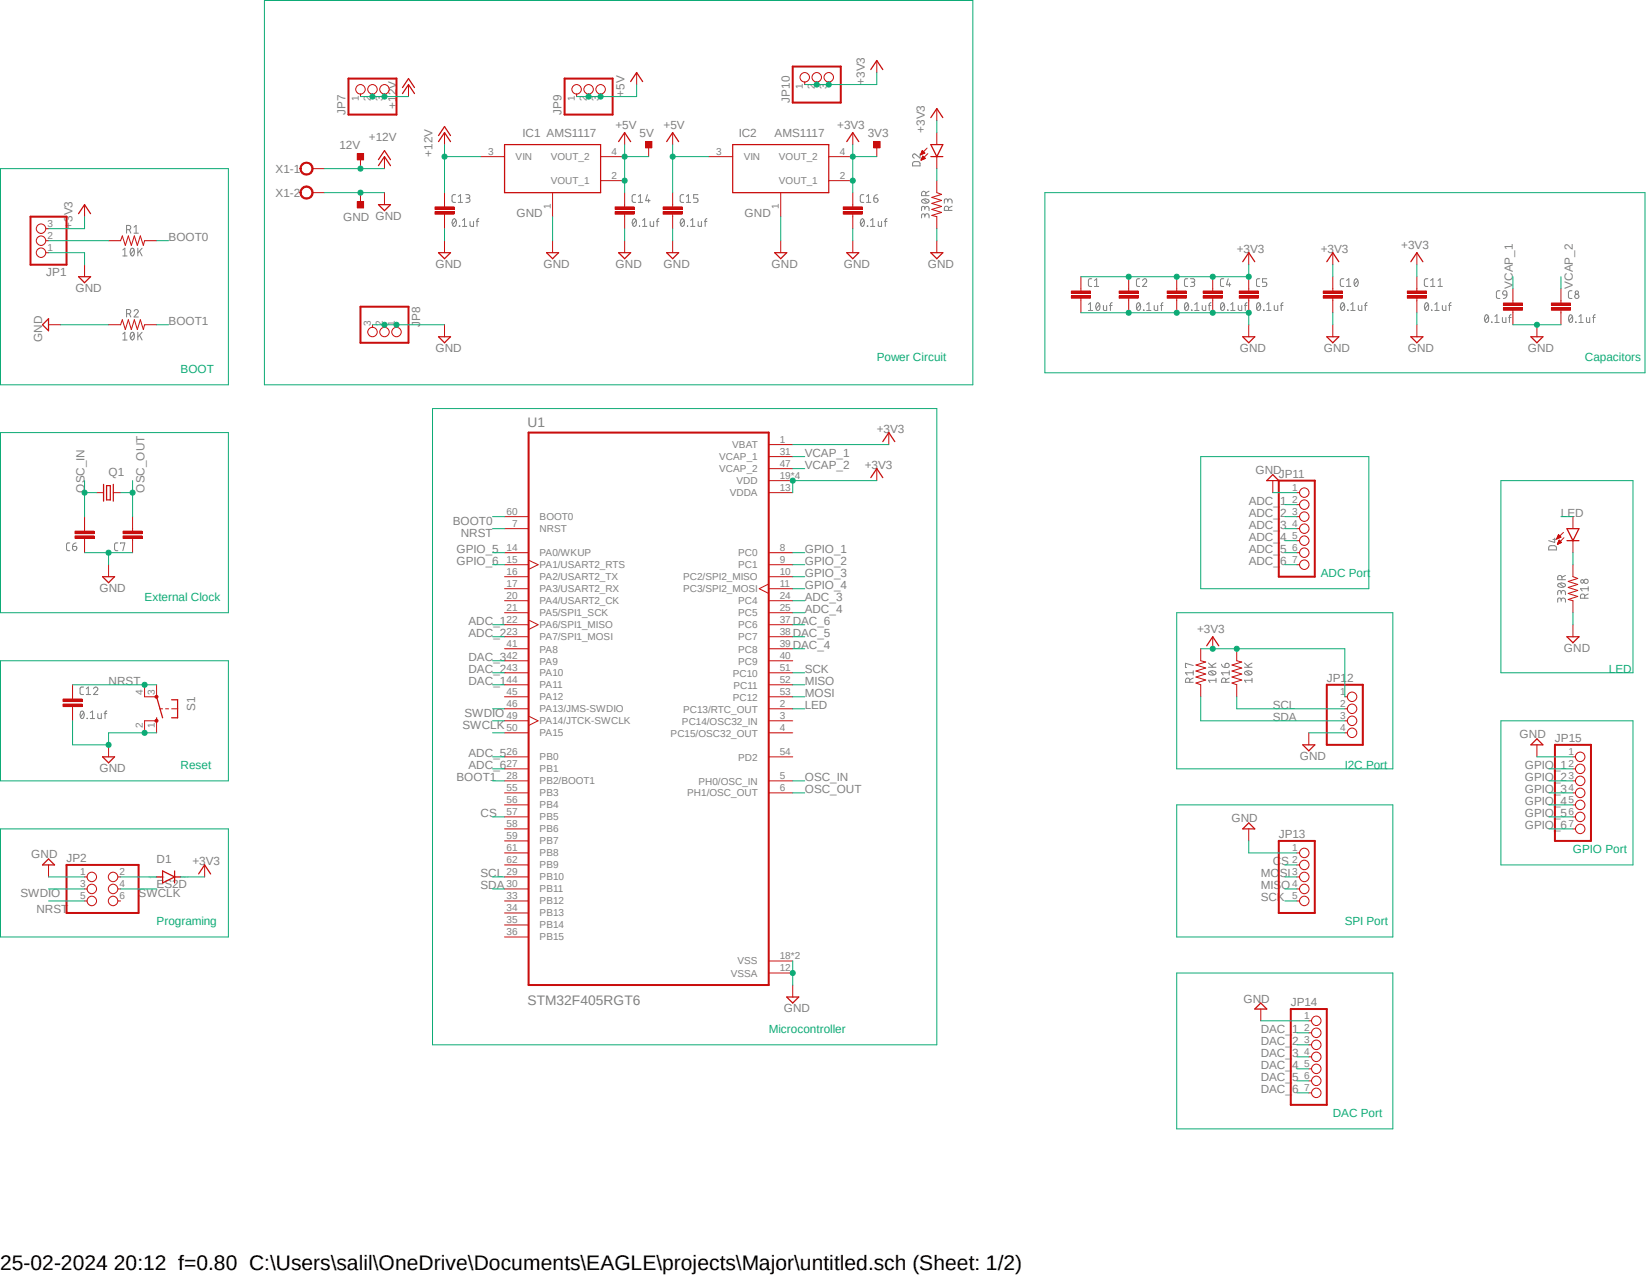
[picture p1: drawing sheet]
<svg xmlns="http://www.w3.org/2000/svg" width="279mm" height="216mm" viewBox="0 0 279 216" stroke-linecap="round" stroke-linejoin="round" font-family="sans-serif">
<path d="M0 0l278.5 191.1M278.5 0l-278.5 191.1" fill="none" stroke="#fff" stroke-width=".17"/>
<g fill="none" stroke="#808080" stroke-width=".17">
<path d="M21.4 38.9l.6-.1a.37 .37 0 0 0 .1-.4 .37 .37 0 0 0-.3-.3h-.4v1.4M21.9 38.9l.2 .6M22.7 38.4l.3-.3v1.4M22.7 39.5h.7M76.7 37.1l.2-.1a.76 .76 0 0 1 0 1.3 .8 .8 0 0 1-.2-1.2zM77.1 32.9l-.4 .1-.2 .2v.9l.6 .1M77.2 37.3l-.6 .7M77.6 34.2h.7M77.6 33.2l.3-.3v1.3M77.7 38.2l.1 .1zM78.3 38.3h.7M78.3 37.3l.3-.3v1.3"/>
<path d="M78.8 32.9h.4l.3 .2-.1 .4h-.4M79.2 33.5l.3 .2v.4l-.7 .1M79.5 37.5v.6l.3 .2h.3v-.8M80.6 37.5h.4M81 37l-.3 .3v1M107.2 37.1l.2-.1a.8 .8 0 0 1 0 1.3 .8 .8 0 0 1-.2-1.2zM107.6 32.9l-.5 .1-.1 .2v.9l.6 .1M107.7 37.3l-.6 .7M108 34.2h.8M108 33.2l.4-.3v1.3M108.2 38.2v.1zM108.8 38.3h.7"/>
<path d="M108.8 37.3l.3-.3v1.3M109.6 32.9l-.3 1.1h.7M109.8 33.7v.5M110 37.5v.6l.2 .2h.4v-.8M111.1 37.5h.4M111.5 37l-.3 .3v1M115.3 37.1l.2-.1a.8 .8 0 0 1 0 1.3 .8 .8 0 0 1-.2-1.2zM115.7 32.9l-.4 .1-.2 .2v.9l.6 .1M115.8 37.3l-.6 .7M116.2 34.2h.7M116.2 33.2l.3-.3v1.3M116.3 38.2l.1 .1z"/>
<path d="M116.9 38.3h.7M116.9 37.3l.3-.3v1.3M118.1 32.9h-.7v.6h.5l.2 .2v.4l-.7 .1M118.2 37.5v.7l.2 .1h.3v-.8M119.2 37.5h.4M119.6 37l-.3 .3v1M145.8 37.1l.2-.1a.8 .8 0 0 1 0 1.3 .8 .8 0 0 1-.2-1.2zM146.2 32.9l-.5 .1-.1 .2v.9l.6 .1M146.2 37.3l-.5 .7M146.6 34.2h.8M146.6 33.2l.4-.3v1.3M146.8 38.2l.1 .1z"/>
<path d="M147.3 38.3h.7M147.3 37.3l.4-.3v1.3M147.9 33.5l.6 .1a.37 .37 0 0 1-.1 .6 .37 .37 0 0 1-.5-.3zM148.5 32.9l-.3 .1-.3 .5M148.6 37.5v.7l.2 .1h.4v-.8M149.6 37.5h.5M150.1 37l-.2 .1-.1 .2v1M154.6 27.4h.9l.2 .1v.6h-1.3v-.4zM155.7 26v.8l-.7-.6a.34 .34 0 0 0-.6 .1 .34 .34 0 0 0 .3 .5M156 33.9l.1-.1a.76 .76 0 0 1 1.1 .2 .76 .76 0 0 1-1.2 0zM156.3 33.7l.7 .6M156.5 36.5l.1-.2a.34 .34 0 0 1 .6 0v.6"/>
<path d="M156.5 36.7v-.4l-.4-.1-.1 .1v.6M156.5 35.3a.36 .36 0 0 1 .4-.4 .36 .36 0 0 1 .3 .4v.3M156.5 35.5v-.5l-.4-.1-.1 .3v.4M156.7 33.1l-.1-.5-.1-.2-.2-.1-.3 .3v.5h1.2M157.2 32.3l-.5 .3M160.4 34a.36 .36 0 0 1 .4-.3 .36 .36 0 0 1 .3 .3v.4M160.4 34.2l-.1-.5h-.3h-.1l-.1 .7M160.5 35.6v-.5a.37 .37 0 0 0-.4-.2 .37 .37 0 0 0-.3 .4v.3h1.3M161.1 34.9l-.6 .3M20.8 42.3l.3-.3v1.3M20.8 56.5l.3-.3v1.3M20.8 43.3h.7"/>
<path d="M20.8 57.5h.7M21.4 53.1h.4a.36 .36 0 0 0 .3-.4 .36 .36 0 0 0-.3-.3h-.4v1.2M21.9 53.1l.2 .5M22.2 42h.2a.8 .8 0 0 1 0 1.3l-.3-.2a.93 .93 0 0 1 .1-1.1zM22.2 56.3l.2-.1a.8 .8 0 0 1 0 1.3l-.3-.2a.93 .93 0 0 1 .1-1zM22.7 52.7a.34 .34 0 0 1 .5-.3 .34 .34 0 0 1 .1 .5l-.6 .7h.7M22.7 42.3l-.6 .7M22.7 56.5l-.6 .7M23.3 42v1.3M23.3 56.2v1.3M23.6 42.5l.4 .8M23.6 56.7l.4 .8"/>
<path d="M24 42l-.7 .8M24 56.2l-.7 .8M184.2 51.5l.3-.3v1.3M184.2 52.5h.7M184.7 47.2h-.4l-.1 .3v.8l.5 .2M185.2 48.5h.7M185.2 47.5l.4-.3v1.3M185.6 51.3l.2-.1a.8 .8 0 0 1 0 1.3 .84 .84 0 0 1-.2-1.2zM186.1 51.5l-.6 .7M186.7 51.7v.7l.2 .1h.4v-.8M187.7 51.7h.5M188.2 51.2l-.3 .2v1.1"/>
<path d="M192.5 51.3l.2-.1a.76 .76 0 0 1 0 1.3 .8 .8 0 0 1-.2-1.2zM192.9 47.2h-.5l-.1 .3 .1 .8 .5 .2M193 51.5l-.6 .7M193.3 47.5a.39 .39 0 0 1 .7-.2l.1 .3-.8 .9h.8M193.5 52.5h.1zM194.1 52.5h.7M194.1 51.5l.3-.3v1.3M195.3 51.7v.6l.2 .2h.4v-.8M196.4 51.7h.4M196.8 51.2l-.2 .2v1.1M200.6 51.3l.2-.1a.76 .76 0 0 1 0 1.3 .84 .84 0 0 1-.2-1.2zM201 47.2h-.4l-.2 .3 .1 .8 .5 .2"/>
<path d="M201.1 51.5l-.6 .7M201.5 47.2h.4l.3 .2-.1 .3-.5 .1M201.6 52.5h.1zM201.8 47.8h.2a.37 .37 0 0 1 .2 .4 .37 .37 0 0 1-.4 .3h-.3M202.2 52.5h.7M202.2 51.5l.4-.3v1.3M203.5 51.7v.6l.2 .2h.3v-.8M204.5 51.7h.4M204.9 51.2l-.3 .2v1.1M206.7 51.3l.2-.1a.76 .76 0 0 1 0 1.3 .84 .84 0 0 1-.2-1.2zM207.1 47.2h-.4a1.29 1.29 0 0 0-.2 1.1l.6 .2M207.2 51.5l-.6 .7"/>
<path d="M207.7 52.5h.1zM207.9 47.2l-.3 1h.7M208.1 47.9v.6M208.3 52.5h.7M208.3 51.5l.3-.3v1.3M209.5 51.7v.6l.3 .2h.3v-.8M210.6 51.7h.4M211 51.2l-.3 .2v1.1M212.8 51.3l.2-.1a.76 .76 0 0 1 0 1.3 .84 .84 0 0 1-.2-1.2zM213.2 47.2h-.4a1.29 1.29 0 0 0-.2 1.1l.6 .2M213.3 51.5l-.6 .7M213.8 52.5h.1z"/>
<path d="M214.4 47.2h-.7v.6h.4a.37 .37 0 0 1 .3 .3 .37 .37 0 0 1-.3 .4h-.4M214.4 52.5h.7M214.4 51.5l.3-.3v1.3M215.6 51.7v.6l.3 .2h.3v-.8M216.7 51.7h.4M217.1 51.2l-.3 .2v1.1M227 51.3l.2-.1a.76 .76 0 0 1 0 1.3 .84 .84 0 0 1-.2-1.2zM227.4 47.2h-.4l-.2 .3 .1 .8 .5 .2M227.5 51.5l-.6 .7M227.9 48.5h.7M227.9 47.5l.4-.3v1.3M228 52.5h.1z"/>
<path d="M228.6 52.5h.7M228.6 51.5l.3-.3v1.3M229.4 47.2h.1a.76 .76 0 0 1 0 1.3 .77 .77 0 0 1-.1-1.3zM229.8 47.5l-.6 .7M229.9 51.7v.6l.2 .2h.4v-.8M230.9 51.7h.5M231.4 51.2l-.3 .2v1.1M241.3 51.3l.1-.1a.8 .8 0 0 1 0 1.3 .84 .84 0 0 1-.1-1.2zM241.6 47.2h-.4l-.2 .3 .1 .8 .5 .2M241.7 51.5l-.6 .7M242.1 48.5h.7M242.1 47.5l.4-.3v1.3"/>
<path d="M242.3 52.5h.1M242.8 52.5h.7M242.8 51.5l.4-.3v1.3M243.4 48.5h.7M243.4 47.5l.3-.3v1.3M244.1 51.7v.6l.2 .2h.4v-.8M245.2 51.7h.4M245.6 51.2l-.3 .2v1.1M251.4 53.3h.2a.8 .8 0 0 1 0 1.3 .84 .84 0 0 1-.2-1.3zM251.9 53.6l-.6 .7M252.4 54.5l.1 .1zM253 54.6h.7"/>
<path d="M253 53.6l.3-.3v1.3M253.8 49.2h-.4l-.2 .3 .1 .9 .5 .1M254.3 53.7v.7l.2 .2h.3v-.9M254.5 49.2h.3l.2 .7-.7-.1v-.2zM255 49.9a.58 .58 0 0 1-.6 .6M255.3 53.7h.4M255.7 53.3l-.3 .2v1.1M265.6 53.3h.2a.8 .8 0 0 1 0 1.3 .84 .84 0 0 1-.2-1.3zM266 49.2h-.4l-.2 .3 .1 .9 .5 .1M266.1 53.6l-.6 .7M266.7 54.5v.1zM267.2 54.6h.7"/>
<path d="M267.2 53.6l.3-.3v1.3M268.5 53.7v.7l.2 .2h.3v-.9M269.5 53.7h.5M270 53.3l-.3 .2v1.1M11.8 91.9h-.4l-.1 .3v.8l.2 .2h.3M12.3 92.5h.4a.34 .34 0 0 1 .3 .4 .34 .34 0 0 1-.5 .2l-.2-.1zM12.9 91.9a.58 .58 0 0 0-.6 .6M19.9 91.9h-.4l-.1 .3v.8l.2 .2h.3M20.4 92v-.1h.7l-.3 1.3M262.1 92.5a1.01 1.01 0 0 1 1.3 0v.5h-1.3zM262.8 91.3h.6M263.1 91.1v.7l-1-.3"/>
<path d="M263.7 98.8h.1a.82 .82 0 0 1 1.1 .2 .76 .76 0 0 1-1.3 0zM263.9 98.7l.7 .6M264.3 98.1v-.6a.37 .37 0 0 0-.4-.1 .37 .37 0 0 0-.3 .3v.4h1.3M264.9 97.4l-.6 .3M268.8 99.6h-1.3l.3 .4M268.8 99.3v.7M14.1 116.2l-.4 .1-.2 .2 .1 .9 .5 .1M14.6 117.5h.7M14.6 116.5l.3-.3v1.3M15.8 116.5a.35 .35 0 0 1 .5-.2 .35 .35 0 0 1 .2 .5l-.7 .7h.8M201.3 115.4v-.5a.34 .34 0 0 0-.6 0l-.1 .5h1.3M201.9 113.8h-1.3l.3 .4"/>
<path d="M201.9 112.6l-1.3-.4v.7h.2M201.9 114.7l-.6 .3M201.9 113.5v.7M204.5 112.9h1.3M204.5 112.2l.8 .7M204.6 113.7l.1-.1a.76 .76 0 0 1 1.1 .3 .76 .76 0 0 1-1.3 0zM204.8 113.6l.7 .6M205.8 115.1h-1.3l.3 .4M205.8 114.8v.7M205.8 112.2l-.8 .4M206.7 112.4l.3 .5h.3M207.4 115.4v-.5a.34 .34 0 0 0-.6 0l-.1 .5h1.3"/>
<path d="M207.4 112.3a.37 .37 0 0 1 .6 .1 .37 .37 0 0 1-.3 .5h-.4zM208 114.7l-.6 .3M208 113.8h-1.3l.3 .4M208 113.5v.7M210.6 112.9h1.3M210.6 112.2l.8 .7M210.7 113.7l.1-.1a.76 .76 0 0 1 1.1 .3 .76 .76 0 0 1-1.3 0zM210.9 113.6l.7 .6M211.9 115.1h-1.3l.3 .4M211.9 114.8v.7M211.9 112.2l-.8 .4M264.2 101.5a.36 .36 0 0 1 .4-.3 .36 .36 0 0 1 .3 .3v.4"/>
<path d="M264.2 101.7l-.1-.4-.3-.1-.1 .1-.1 .6M264.2 100.3v-.2a.37 .37 0 0 1 .5-.2 .37 .37 0 0 1 .2 .4v.3M264.2 100.5l-.1-.5-.3-.1-.1 .1-.1 .6M268.2 101.2l-.1-.5a.37 .37 0 0 0-.4-.2 .37 .37 0 0 0-.2 .4v.3h1.3M268.8 100.5l-.6 .3M13.6 120.5l.3-.2a.72 .72 0 0 1 0 1.3 .86 .86 0 0 1-.3-1.1zM14.2 120.6l-.6 .7M14.7 121.5l.1 .1zM15.3 121.6h.7M15.3 120.6l.4-.3v1.3M16.6 120.7v.7l.1 .2h.4v-.9M17.6 120.7h.5"/>
<path d="M18.1 120.3l-.3 .1v.1v1.1"/>
<circle cx="266.8" cy="50.1" r=".37"/>
<circle cx="266.8" cy="49.5" r=".28"/>
<circle cx="267.8" cy="98.4" r=".28"/>
<circle cx="268.4" cy="98.4" r=".37"/>
</g>
<path d="M51.1 27.7a1.12 1.12 0 0 1 1.8 .3 1.12 1.12 0 0 1-.7 1.6 1.12 1.12 0 0 1-1.4-1.1h.2a.91 .91 0 0 1 1.3-.7 .91 .91 0 0 1 .2 1.5 .91 .91 0 0 1-1.5-.4v-.4h-.2v-.4z" fill-rule="evenodd" fill="#c90d0c"/>
<path d="M51.1 27.7a1.12 1.12 0 0 1 1.8 .3 1.12 1.12 0 0 1-.7 1.6 1.12 1.12 0 0 1-1.4-1.1h.2a.91 .91 0 0 1 1.3-.7 .91 .91 0 0 1 .2 1.5 .91 .91 0 0 1-1.5-.4v-.4h-.2v-.4zM52.9 28.5h2" fill="none" stroke="#c90d0c" stroke-width=".17"/>
<path d="M51.1 31.8a1.12 1.12 0 0 1 1.8 .2 1.12 1.12 0 0 1-.7 1.7 1.12 1.12 0 0 1-1.4-1.1h.2a.91 .91 0 0 1 1.3-.8 .91 .91 0 0 1 .2 1.5 .91 .91 0 0 1-1.5-.4v-.3h-.2v-.4z" fill-rule="evenodd" fill="#c90d0c"/>
<path d="M51.1 31.8a1.12 1.12 0 0 1 1.8 .2 1.12 1.12 0 0 1-.7 1.7 1.12 1.12 0 0 1-1.4-1.1h.2a.91 .91 0 0 1 1.3-.8 .91 .91 0 0 1 .2 1.5 .91 .91 0 0 1-1.5-.4v-.3h-.2v-.4zM52.9 32.6h2M81.3 26.5h4.1M93.5 32.6v4.1M101.6 30.6h4.1M101.6 26.5h4.1" fill="none" stroke="#c90d0c" stroke-width=".17"/>
<path d="M85.4 24.5h16.2v8.1h-16.2z" fill="none" stroke="#c90d0c" stroke-width=".21"/>
<path d="M60.5 26h1v1h-1z" fill-rule="evenodd" fill="#c90d0c"/>
<path d="M60.5 26h1v1h-1zM61 27v1.5" fill="none" stroke="#c90d0c" stroke-width=".17"/>
<path d="M60.5 26h1v1h-1z" fill="none" stroke="#c90d0c" stroke-width=".21"/>
<path d="M60.5 34.1h1v1h-1z" fill-rule="evenodd" fill="#c90d0c"/>
<g fill="none" stroke="#c90d0c" stroke-width=".17">
<path d="M60.5 34.1h1v1h-1zM61 32.6v1.5M65.1 26.5v2M65.1 32.6v2M73.6 35.8h3.2v.4h-3.2zM73.6 35h3.2v.4h-3.2zM75.2 22.4v2.1M75.2 32.6v2.4M75.2 36.2v2.5M104.1 35.8h3.2v.4h-3.2zM104.1 35h3.2v.4h-3.2zM105.7 22.4v2.1"/>
<path d="M105.7 32.6v2.4M105.7 36.2v2.5M112.2 35.8h3.2v.4h-3.2zM112.2 35h3.2v.4h-3.2zM113.8 22.4v2.1M113.8 32.6v2.4M113.8 36.2v2.5M119.9 26.5h4.1M132.1 32.6v4.1M140.3 30.6h4M140.3 26.5h4M142.7 35.8h3.2v.4h-3.2z"/>
<path d="M142.7 35h3.2v.4h-3.2zM144.3 22.4v2.1M144.3 32.6v2.4M144.3 36.2v2.5M75.2 40.7v2.1M93.5 40.7v2.1M105.7 40.7v2.1M113.8 40.7v2.1M132.1 40.7v2.1M144.3 40.7v2.1"/>
</g>
<g fill="none" stroke="#c90d0c" stroke-width=".21">
<path d="M60.5 34.1h1v1h-1zM64.1 28l1-1.5 1 1.5M64.1 27l1-1.5 1 1.5M64.1 34.6h2l-1 1zM74.2 24l1-1.6 1 1.6M74.2 22.9l1-1.5 1 1.5M104.7 24l1-1.6 1 1.6M112.8 24l1-1.6 1.1 1.6M124 24.5h16.3v8.1h-16.3zM143.3 24l1-1.6 1 1.6M74.2 42.8h2l-1 1zM92.5 42.8h2l-1 1z"/>
<path d="M104.7 42.8h2l-1 1zM112.8 42.8h2.1l-1.1 1zM131.1 42.8h2l-1 1zM143.3 42.8h2l-1 1z"/>
</g>
<path d="M73.6 36h3.2M73.6 35.2h3.2M104.1 36h3.2M104.1 35.2h3.2M112.2 36h3.2M112.2 35.2h3.2M142.7 36h3.2M142.7 35.2h3.2" fill="none" stroke="#c90d0c" stroke-width=".42"/>
<path d="M109.3 24h1v1h-1z" fill-rule="evenodd" fill="#c90d0c"/>
<path d="M109.3 24h1v1h-1zM109.8 25v1.5" fill="none" stroke="#c90d0c" stroke-width=".17"/>
<path d="M109.3 24h1v1h-1z" fill="none" stroke="#c90d0c" stroke-width=".21"/>
<path d="M147.9 24h1v1h-1z" fill-rule="evenodd" fill="#c90d0c"/>
<g fill="none" stroke="#c90d0c" stroke-width=".17">
<path d="M158.5 18.4v2M7.7 38.7h.5M14.3 34.6v2.1M147.9 24h1v1h-1zM148.4 25v1.5M155.8 26.2h.1M155.8 26.1h.2M155.9 26h.3M155.9 26h.4M155.9 25.9h.6M155.9 27.1h.1M155.9 27h.2"/>
<path d="M156 25.8h.4M156 26.9h.3M156 25.7h.3M156 26.9h.4M156 26.8h.5M156 25.6h.2M156 25.5h.2M156 26.7h.5M156.1 25.5l.4 .4-.7 .3zM156.1 26.6h.3M156.1 26.5h.2M156.2 26.4l.4 .4-.7 .3z"/>
<path d="M156.2 26.5h.1M156.9 25.1l-1.1 1.1M157 26l-1.1 1.1M158.5 22.4v2.1M158.5 26.5v2M158.5 30.6v2l.8 .3-1.6 .5 1.6 .5-1.6 .5 1.6 .5-1.6 .5 1.6 .5-1.6 .5 .8 .3v2M7.7 40.7h.5M7.7 42.8h.5M8.2 54.9h2M14.3 44.8v2M18.4 40.7h2l.3-.8 .5 1.6 .5-1.6 .5 1.6 .5-1.6 .5 1.6 .5-1.6 .6 1.6 .2-.8h2M18.4 54.9h2l.3-.8 .5 1.7 .5-1.7 .5 1.7 .5-1.7 .5 1.7 .5-1.7 .6 1.7 .2-.9h2"/>
<path d="M158.5 40.7v2.1M181.3 50h3.2v.5h-3.2zM181.3 49.2h3.2v.5h-3.2zM182.9 46.8v2.4M182.9 50.5v2.4M189.4 50h3.2v.5h-3.2zM189.4 49.2h3.2v.5h-3.2zM191 46.8v2.4M191 50.5v2.4M197.5 50h3.2v.5h-3.2zM197.5 49.2h3.2v.5h-3.2zM199.1 46.8v2.4"/>
<path d="M199.1 50.5v2.4M203.6 50h3.2v.5h-3.2zM203.6 49.2h3.2v.5h-3.2zM205.2 46.8v2.4M205.2 50.5v2.4M209.7 50h3.2v.5h-3.2zM209.7 49.2h3.2v.5h-3.2zM211.3 42.8v2M211.3 46.8v2.4M211.3 50.5v2.4M211.3 54.9v2.1M223.9 50h3.3v.5h-3.3z"/>
<path d="M223.9 49.2h3.3v.5h-3.3zM225.6 42.8v2M225.6 46.8v2.4M225.6 50.5v2.4M225.6 54.9v2.1M238.2 50h3.2v.5h-3.2zM238.2 49.2h3.2v.5h-3.2zM239.8 42.8v2M239.8 46.8v2.4M239.8 50.5v2.4M239.8 54.9v2.1M254.4 52.1h3.2v.4h-3.2z"/>
<path d="M254.4 51.3h3.2v.4h-3.2zM256 48.9v2.4M256 52.5v2.4M260.1 54.9v2.1M262.6 52.1h3.2v.4h-3.2zM262.6 51.3h3.2v.4h-3.2zM264.2 48.9v2.4M264.2 52.5v2.4M130.1 75.2h4.1M130.1 77.3h4.1M130.1 79.3h4.1M12.7 89.9h3.2v.4h-3.2z"/>
<path d="M12.7 90.7h3.2v.4h-3.2zM14.3 87.4v2.5M14.3 91.1v2.4M16.3 83.4h1.2M18.4 95.5v2.1M19.2 83.4h1.2M20.8 89.9h3.2v.4h-3.2zM20.8 90.7h3.2v.4h-3.2zM22.4 87.4v2.5M22.4 91.1v2.4M85.4 87.4h4.1M85.4 89.5h4.1"/>
<path d="M85.4 93.5h4.1M85.4 95.5h4.1M85.4 97.6h4.1M85.4 99.6h4.1M89.5 94.8l1.6 .7-1.6 .9M130.1 93.5h4.1M130.1 95.5h4.1M130.1 97.6h4.1M130.1 99.6h4.1M130.1 81.3h4.1M130.1 83.4h4.1M130.1 98.8l-1.6 .8 1.6 .8"/>
<path d="M24.5 117.9h2M27 119.9h.5M28 119.9h.5M29 119.9h1.1M85.4 113.8h4.1M85.4 115.9h4.1M85.4 117.9h4.1M85.4 119.9h4.1M85.4 101.6h4.1M85.4 103.7h4.1M85.4 105.7h4.1M85.4 107.7h4.1"/>
<path d="M85.4 109.8h4.1M85.4 111.8h4.1M89.5 104.9l1.6 .8-1.6 .8M130.1 113.8h4.1M130.1 115.9h4.1M130.1 117.9h4.1M130.1 119.9h4.1M130.1 101.6h4.1M130.1 103.7h4.1M130.1 105.7h4.1M130.1 107.7h4.1M130.1 109.8h4.1"/>
<path d="M130.1 111.8h4.1M24.5 122h2M85.4 122h4.1M85.4 124h4.1M85.4 128.1h4.1M85.4 130.1h4.1M85.4 132.1h4.1M85.4 134.2h4.1M85.4 136.2h4.1M85.4 138.2h4.1M89.5 121.2l1.6 .8-1.6 .8M130.1 122h4.1"/>
<path d="M130.1 124h4.1M130.1 128.1h4.1M130.1 132.1h4.1M130.1 134.2h4.1M14.3 148.4h.4M14.3 150.4h.4M14.3 152.4h.4M19.9 148.4h.5M19.9 150.4h.5M19.9 152.4h.5M85.4 148.4h4.1M85.4 150.4h4.1"/>
<path d="M85.4 152.4h4.1M85.4 154.5h4.1M85.4 156.5h4.1M85.4 158.5h4.1M85.4 140.3h4.1M85.4 142.3h4.1M85.4 146.3h4.1M85.4 144.3h4.1M130.1 162.6h4.1M130.1 164.6h4.1M134.2 166.7v2"/>
<circle cx="6.9" cy="38.7" r=".8"/>
<circle cx="6.9" cy="40.7" r=".8"/>
<circle cx="6.9" cy="42.8" r=".8"/>
<circle cx="15.5" cy="152.4" r=".8"/>
<circle cx="15.5" cy="148.4" r=".8"/>
<circle cx="15.5" cy="150.4" r=".8"/>
<circle cx="19.1" cy="148.4" r=".8"/>
<circle cx="19.1" cy="152.4" r=".8"/>
<circle cx="19.1" cy="150.4" r=".8"/>
</g>
<g fill="none" stroke="#c90d0c" stroke-width=".21">
<path d="M157.5 19.9l1-1.5 1.1 1.5M13.3 36.2l1-1.6 1 1.6M147.9 24h1v1h-1zM157.5 24.5h2.1l-1.1 2zM157.5 26.5h2.1M7.2 54.9l1-1v2.1zM13.3 46.8h2l-1 1zM157.5 42.8h2.1l-1.1 1zM210.3 57h2l-1 1zM210.3 44.3l1-1.5 1 1.5M224.5 57h2.1l-1 1zM224.5 44.3l1.1-1.5 1 1.5"/>
<path d="M238.8 57h2l-1 1zM238.8 44.3l1-1.5 1 1.5M259.1 57h2l-1 1zM17.4 97.6h2l-1 1zM17.5 82v2.8M18 82.2h.7v2.4h-.7zM19.2 82v2.8M26.5 117.9l1 3.6M29 118.4h1.1v3.1h-1.1M26.5 121.5v.5M133.1 168.7h2.1l-1 1z"/>
</g>
<path d="M5.2 36.7h6.1v8.1h-6.1zM89.5 73.2h40.6v93.5h-40.6zM11.3 146.3h12.2v8.2h-12.2z" fill="none" stroke="#c90d0c" stroke-width=".34"/>
<g fill="none" stroke="#c90d0c" stroke-width=".42">
<path d="M181.3 50.2h3.2M181.3 49.4h3.2M189.4 50.2h3.2M189.4 49.4h3.2M197.5 50.2h3.2M197.5 49.4h3.2M203.6 50.2h3.2M203.6 49.4h3.2M209.7 50.2h3.2M209.7 49.4h3.2M223.9 50.2h3.3M223.9 49.4h3.3"/>
<path d="M238.2 50.2h3.2M238.2 49.4h3.2M254.4 52.3h3.2M254.4 51.5h3.2M262.6 52.3h3.2M262.6 51.5h3.2M12.7 90.1h3.2M12.7 90.9h3.2M20.8 90.1h3.2M20.8 90.9h3.2"/>
</g>
<path d="M26.3 117.7l.2-.1 .2 .1 .1 .2-.1 .2-.2 .1-.2-.1-.1-.2z" fill-rule="evenodd" fill="#c90d0c"/>
<path d="M26.3 117.7l.2-.1 .2 .1 .1 .2-.1 .2-.2 .1-.2-.1-.1-.2z" fill="none" stroke="#c90d0c" stroke-width=".17"/>
<path d="M26.3 121.8l.2-.1 .2 .1 .1 .2-.1 .1-.2 .1-.2-.1-.1-.1z" fill-rule="evenodd" fill="#c90d0c"/>
<g fill="none" stroke="#c90d0c" stroke-width=".17">
<path d="M61 15.9v.4M63 15.9v.4M65.1 15.9v.4M69.1 14.3v2M97.6 15.9v.4M99.6 15.9v.4M101.6 15.9v.4M107.7 12.3v2M136.2 13.8v.5M138.2 13.8v.5M140.3 13.8v.5M148.4 10.2v2.1"/>
<path d="M63 54.9v.5M65.1 54.9v.5M67.1 54.9v.5M75.2 54.9v2.1M148.4 79.3v2M150.4 73.2v2M215.4 81.3v2.1M219.5 83.4h.4M219.5 85.4h.4M219.5 87.4h.4M219.5 89.5h.4M219.5 91.5h.4"/>
<path d="M219.5 93.5h.4M219.5 95.5h.4M263.4 91.2h.1M263.5 91.1h.2M263.5 91.1h.3M263.5 91h.4M263.6 90.9h.5M263.6 90.8h.5M263.6 92.1h.1M263.6 92h.1M263.6 91.9h.3M263.7 90.8h.3"/>
<path d="M263.7 90.7h.2M263.7 91.9h.3M263.7 91.8h.5M263.7 90.6h.2M263.7 91.7h.5M263.7 90.5l.5 .4-.8 .3zM263.7 90.6h.1M263.7 90.5h.1M263.7 91.7h.4M263.8 91.6h.3M263.8 91.5h.2M263.8 91.5h.1"/>
<path d="M264.2 91.8l-.3-.4-.3 .7M264.2 91.8l-.6 .3M264.6 90.1l-1.2 1.1M264.7 91l-1.1 1.1M266.2 87.4v2.1M266.2 91.5v2M266.2 95.5v2.1l.8 .3-1.6 .5 1.6 .5-1.6 .5 1.6 .5-1.6 .5 1.6 .5-1.6 .5 .8 .2v2.1M10.7 119.1h3.2v.4h-3.2zM10.7 118.3h3.2v.4h-3.2zM12.3 115.9v2.4M12.3 119.5v2.5M24.5 115.9v2"/>
<path d="M26.5 115.9v2M203.2 109.8v2l.8 .2-1.6 .5 1.6 .5-1.6 .5 1.6 .5-1.6 .6 1.6 .5-1.6 .5 .8 .3v2M205.2 107.7v2.1M209.3 109.8v2l.8 .2-1.6 .5 1.6 .5-1.6 .5 1.6 .5-1.6 .6 1.6 .5-1.6 .5 .8 .3v2M227.6 117.9h.4M227.6 119.9h.4M266.2 105.7v2M18.4 126v2.1M24.5 122v2M26.3 121.8l.2-.1 .2 .1 .1 .2-.1 .1-.2 .1-.2-.1-.1-.1zM26.5 122v2M221.5 124v2"/>
<path d="M227.6 122h.4M227.6 124h.4M260.1 126v2.1M266.2 128.1h.4M266.2 130.1h.4M266.2 132.1h.4M266.2 134.2h.4M266.2 136.2h.4M266.2 138.2h.4M8.2 146.3v2.1M34.6 146.3v2.1M211.3 140.3v2"/>
<path d="M219.5 144.3h.4M219.5 146.3h.4M219.5 148.4h.4M219.5 150.4h.4M219.5 152.4h.4M266.2 140.3h.4M213.4 170.7v2M221.5 172.7h.5M221.5 174.8h.5M221.5 176.8h.5M221.5 178.8h.5M221.5 180.8h.5"/>
<path d="M221.5 182.9h.5M221.5 184.9h.5"/>
<circle cx="61" cy="15.1" r=".8"/>
<circle cx="63" cy="15.1" r=".8"/>
<circle cx="65.1" cy="15.1" r=".8"/>
<circle cx="97.6" cy="15.1" r=".8"/>
<circle cx="99.6" cy="15.1" r=".8"/>
<circle cx="101.6" cy="15.1" r=".8"/>
<circle cx="136.2" cy="13.1" r=".8"/>
<circle cx="138.2" cy="13.1" r=".8"/>
<circle cx="140.3" cy="13.1" r=".8"/>
<circle cx="63" cy="56.2" r=".8"/>
<circle cx="65.1" cy="56.2" r=".8"/>
<circle cx="67.1" cy="56.2" r=".8"/>
<circle cx="220.7" cy="89.5" r=".8"/>
<circle cx="220.7" cy="83.4" r=".8"/>
<circle cx="220.7" cy="87.4" r=".8"/>
<circle cx="220.7" cy="93.5" r=".8"/>
<circle cx="220.7" cy="95.5" r=".8"/>
<circle cx="220.7" cy="85.4" r=".8"/>
<circle cx="220.7" cy="91.5" r=".8"/>
<circle cx="228.8" cy="117.9" r=".8"/>
<circle cx="228.8" cy="119.9" r=".8"/>
<circle cx="228.8" cy="122" r=".8"/>
<circle cx="228.8" cy="124" r=".8"/>
<circle cx="267.4" cy="136.2" r=".8"/>
<circle cx="267.4" cy="130.1" r=".8"/>
<circle cx="267.4" cy="138.2" r=".8"/>
<circle cx="267.4" cy="128.1" r=".8"/>
<circle cx="267.4" cy="134.2" r=".8"/>
<circle cx="267.4" cy="132.1" r=".8"/>
<circle cx="220.7" cy="148.4" r=".8"/>
<circle cx="220.7" cy="146.3" r=".8"/>
<circle cx="220.7" cy="152.4" r=".8"/>
<circle cx="220.7" cy="144.3" r=".8"/>
<circle cx="220.7" cy="150.4" r=".8"/>
<circle cx="267.4" cy="140.3" r=".8"/>
<circle cx="222.8" cy="172.7" r=".8"/>
<circle cx="222.8" cy="174.8" r=".8"/>
<circle cx="222.8" cy="176.8" r=".8"/>
<circle cx="222.8" cy="178.8" r=".8"/>
<circle cx="222.8" cy="184.9" r=".8"/>
<circle cx="222.8" cy="182.9" r=".8"/>
<circle cx="222.8" cy="180.9" r=".8"/>
</g>
<path d="M10.7 119.3h3.2M10.7 118.5h3.2" fill="none" stroke="#c90d0c" stroke-width=".42"/>
<g fill="none" stroke="#c90d0c" stroke-width=".21">
<path d="M68.1 15.8l1-1.5 1 1.5M68.1 14.8l1-1.5 1 1.5M106.7 13.8l1-1.5 1.1 1.5M147.4 11.8l1-1.6 1 1.6M74.2 57h2l-1 1zM149.4 74.7l1-1.5 1 1.5M147.4 80.8l1-1.5 1 1.5M214.4 81.3l1-1 1 1zM265.2 89.5h2l-1 2zM265.2 91.5h2M204.2 109.3l1-1.6 1 1.6M265.2 107.7h2l-1 1.1z"/>
<path d="M17.4 128.1h2l-1 1zM211.3 139.2l1 1.1h-2zM220.5 126h2l-1 1zM260.1 125l1 1h-2zM7.2 146.3l1-1 1 1zM26.5 148.4h1M27.5 147.4l2 1-2 1zM29.5 147.4v2M29.5 148.4h1.1M33.6 147.9l1-1.6 1 1.6M213.4 169.7l1 1h-2.1z"/>
</g>
<path d="M59 13.3h8.1v6.1h-8.1zM95.5 13.3h8.2v6.1h-8.2zM134.2 11.3h8.1v6.1h-8.1zM61 51.9h8.1v6.1h-8.1zM216.4 81.3h6.1v16.3h-6.1zM224.5 115.9h6.1v10.1h-6.1zM263.1 126h6.1v16.3h-6.1zM216.4 142.3h6.1v12.2h-6.1zM218.4 170.7h6.1v16.2h-6.1z" fill="none" stroke="#c90d0c" stroke-width=".34"/>
<path d="M54.9 28.5h10.2" fill="none" stroke="#0dab76" stroke-width=".17"/>
<circle cx="61" cy="28.5" r=".43" fill="#0dab76"/>
<g fill="none" stroke="#0dab76" stroke-width=".17">
<path d="M75.2 24.5v8.1M75.2 26.5h6.1"/>
<circle cx="61" cy="28.5" r=".43"/>
</g>
<circle cx="75.2" cy="26.5" r=".43" fill="#0dab76"/>
<g fill="none" stroke="#0dab76" stroke-width=".17">
<path d="M63 16.3h6.1"/>
<circle cx="75.2" cy="26.5" r=".43"/>
</g>
<circle cx="65.1" cy="16.3" r=".43" fill="#0dab76"/>
<g fill="none" stroke="#0dab76" stroke-width=".17">
<path d="M61 16.3h2"/>
<circle cx="65.1" cy="16.3" r=".43"/>
</g>
<circle cx="63" cy="16.3" r=".43" fill="#0dab76"/>
<g fill="none" stroke="#0dab76" stroke-width=".17">
<path d="M54.9 32.6h10.2"/>
<circle cx="63" cy="16.3" r=".43"/>
</g>
<circle cx="61" cy="32.6" r=".43" fill="#0dab76"/>
<g fill="none" stroke="#0dab76" stroke-width=".17">
<path d="M75.2 38.7v2M93.5 36.7v4M105.7 38.7v2M113.8 38.7v2M132.1 36.7v4M144.3 38.7v2M158.5 38.7v2M134.2 162.6v4.1"/>
<circle cx="61" cy="32.6" r=".43"/>
</g>
<circle cx="134.1" cy="164.6" r=".43" fill="#0dab76"/>
<g fill="none" stroke="#0dab76" stroke-width=".17">
<path d="M14.3 93.5h8.1M18.4 93.5v2"/>
<circle cx="134.1" cy="164.6" r=".43"/>
</g>
<circle cx="18.4" cy="93.5" r=".43" fill="#0dab76"/>
<g fill="none" stroke="#0dab76" stroke-width=".17">
<path d="M8.2 42.8h6.1v2M10.2 54.9h8.2M256 54.9h8.2"/>
<circle cx="18.4" cy="93.5" r=".43"/>
</g>
<circle cx="260.1" cy="54.9" r=".43" fill="#0dab76"/>
<g fill="none" stroke="#0dab76" stroke-width=".17">
<path d="M12.3 122v4h6.1v-2h8.1"/>
<circle cx="260.1" cy="54.9" r=".43"/>
</g>
<circle cx="24.5" cy="124" r=".43" fill="#0dab76"/>
<circle cx="24.5" cy="124" r=".43" fill="none" stroke="#0dab76" stroke-width=".17"/>
<circle cx="18.4" cy="126" r=".43" fill="#0dab76"/>
<g fill="none" stroke="#0dab76" stroke-width=".17">
<path d="M205.2 52.9h6.1v2M8.2 148.4h6.1"/>
<circle cx="18.4" cy="126" r=".43"/>
</g>
<circle cx="211.3" cy="52.9" r=".43" fill="#0dab76"/>
<g fill="none" stroke="#0dab76" stroke-width=".17">
<path d="M199.1 52.9h6.1"/>
<circle cx="211.3" cy="52.9" r=".43"/>
</g>
<circle cx="205.2" cy="52.9" r=".43" fill="#0dab76"/>
<g fill="none" stroke="#0dab76" stroke-width=".17">
<path d="M191 52.9h8.1"/>
<circle cx="205.2" cy="52.9" r=".43"/>
</g>
<circle cx="199.1" cy="52.9" r=".43" fill="#0dab76"/>
<g fill="none" stroke="#0dab76" stroke-width=".17">
<path d="M182.9 52.9h8.1"/>
<circle cx="199.1" cy="52.9" r=".43"/>
</g>
<circle cx="191" cy="52.9" r=".43" fill="#0dab76"/>
<g fill="none" stroke="#0dab76" stroke-width=".17">
<path d="M63 54.9h4.1M225.6 52.9v2M239.8 52.9v2"/>
<circle cx="191" cy="52.9" r=".43"/>
</g>
<circle cx="65.1" cy="54.9" r=".43" fill="#0dab76"/>
<g fill="none" stroke="#0dab76" stroke-width=".17">
<path d="M67.1 54.9h8.1"/>
<circle cx="65.1" cy="54.9" r=".43"/>
</g>
<circle cx="67.1" cy="54.9" r=".43" fill="#0dab76"/>
<g fill="none" stroke="#0dab76" stroke-width=".17">
<path d="M105.7 26.5v6.1M215.4 83.4h4.1M266.2 103.7v2M221.5 124h6.1M260.1 128.1h6.1M211.3 142.3v2h8.2M213.4 172.7h8.1"/>
<circle cx="67.1" cy="54.9" r=".43"/>
</g>
<circle cx="105.7" cy="30.6" r=".43" fill="#0dab76"/>
<g fill="none" stroke="#0dab76" stroke-width=".17">
<path d="M105.7 24.5v2"/>
<circle cx="105.7" cy="30.6" r=".43"/>
</g>
<circle cx="105.7" cy="26.5" r=".43" fill="#0dab76"/>
<g fill="none" stroke="#0dab76" stroke-width=".17">
<path d="M105.7 26.5h4.1M113.8 26.5h6.1M113.8 24.5v8.1"/>
<circle cx="105.7" cy="26.5" r=".43"/>
</g>
<circle cx="113.8" cy="26.5" r=".43" fill="#0dab76"/>
<g fill="none" stroke="#0dab76" stroke-width=".17">
<path d="M107.7 14.3v2h-8.1"/>
<circle cx="113.8" cy="26.5" r=".43"/>
</g>
<circle cx="101.6" cy="16.3" r=".43" fill="#0dab76"/>
<g fill="none" stroke="#0dab76" stroke-width=".17">
<path d="M97.6 16.3h2"/>
<circle cx="101.6" cy="16.3" r=".43"/>
</g>
<circle cx="99.6" cy="16.3" r=".43" fill="#0dab76"/>
<g fill="none" stroke="#0dab76" stroke-width=".17">
<path d="M144.3 24.5v6.1"/>
<circle cx="99.6" cy="16.3" r=".43"/>
</g>
<circle cx="144.3" cy="26.5" r=".43" fill="#0dab76"/>
<g fill="none" stroke="#0dab76" stroke-width=".17">
<path d="M144.3 30.6v2"/>
<circle cx="144.3" cy="26.5" r=".43"/>
</g>
<circle cx="144.3" cy="30.6" r=".43" fill="#0dab76"/>
<g fill="none" stroke="#0dab76" stroke-width=".17">
<path d="M14.3 36.7v2h-6.1M144.3 26.5h4.1M158.5 20.4v2M134.2 75.2h16.2M148.4 81.3h-14.2v2.1M30.6 148.4h4"/>
<circle cx="144.3" cy="30.6" r=".43"/>
</g>
<circle cx="134.1" cy="81.3" r=".43" fill="#0dab76"/>
<g fill="none" stroke="#0dab76" stroke-width=".17">
<path d="M182.9 46.8h16.2"/>
<circle cx="134.1" cy="81.3" r=".43"/>
</g>
<circle cx="191" cy="46.8" r=".43" fill="#0dab76"/>
<g fill="none" stroke="#0dab76" stroke-width=".17">
<path d="M199.1 46.8h6.1"/>
<circle cx="191" cy="46.8" r=".43"/>
</g>
<circle cx="199.1" cy="46.8" r=".43" fill="#0dab76"/>
<g fill="none" stroke="#0dab76" stroke-width=".17">
<path d="M205.2 46.8h6.1"/>
<circle cx="199.1" cy="46.8" r=".43"/>
</g>
<circle cx="205.2" cy="46.8" r=".43" fill="#0dab76"/>
<g fill="none" stroke="#0dab76" stroke-width=".17">
<path d="M211.3 44.8v2"/>
<circle cx="205.2" cy="46.8" r=".43"/>
</g>
<circle cx="211.3" cy="46.8" r=".43" fill="#0dab76"/>
<g fill="none" stroke="#0dab76" stroke-width=".17">
<path d="M148.4 12.3v2h-10.2M225.6 44.8v2M239.8 44.8v2"/>
<circle cx="211.3" cy="46.8" r=".43"/>
</g>
<circle cx="140.2" cy="14.3" r=".43" fill="#0dab76"/>
<g fill="none" stroke="#0dab76" stroke-width=".17">
<path d="M136.2 14.3h2"/>
<circle cx="140.2" cy="14.3" r=".43"/>
</g>
<circle cx="138.2" cy="14.3" r=".43" fill="#0dab76"/>
<g fill="none" stroke="#0dab76" stroke-width=".17">
<path d="M203.2 109.8h6.1"/>
<circle cx="138.2" cy="14.3" r=".43"/>
</g>
<circle cx="205.2" cy="109.8" r=".43" fill="#0dab76"/>
<g fill="none" stroke="#0dab76" stroke-width=".17">
<path d="M209.3 109.8h18.3v8.1"/>
<circle cx="205.2" cy="109.8" r=".43"/>
</g>
<circle cx="209.3" cy="109.8" r=".43" fill="#0dab76"/>
<g fill="none" stroke="#0dab76" stroke-width=".17">
<path d="M158.5 28.5v2.1M8.2 40.7h10.2M26.5 40.7h2M26.5 54.9h2M83.4 87.4h2M83.4 89.5h2M12.3 115.9h14.2M83.4 132.1h2"/>
<circle cx="209.3" cy="109.8" r=".43"/>
</g>
<circle cx="24.5" cy="115.9" r=".43" fill="#0dab76"/>
<g fill="none" stroke="#0dab76" stroke-width=".17">
<path d="M14.3 81.3v6.1M14.3 83.4h2M134.2 132.1h2M8.2 152.4h6.1"/>
<circle cx="24.5" cy="115.9" r=".43"/>
</g>
<circle cx="14.3" cy="83.4" r=".43" fill="#0dab76"/>
<g fill="none" stroke="#0dab76" stroke-width=".17">
<path d="M20.4 83.4h2M22.4 81.3v6.1M134.2 134.2h2"/>
<circle cx="14.3" cy="83.4" r=".43"/>
</g>
<circle cx="22.4" cy="83.4" r=".43" fill="#0dab76"/>
<g fill="none" stroke="#0dab76" stroke-width=".17">
<path d="M44.7 .1h119.9v65h-119.9zM.1 28.5h38.6v36.6h-38.6zM176.8 32.6h101.6v30.5h-101.6zM256 46.8v2.1M264.2 46.8v2.1M.1 73.2h38.6v30.5h-38.6zM73.2 69.1h85.3v107.7h-85.3zM134.2 77.3h2M134.2 79.3h2M203.2 77.3h28.4v22.3h-28.4zM83.4 93.5h2M83.4 95.5h2"/>
<path d="M134.2 93.5h2M134.2 95.5h2M134.2 97.6h2M134.2 99.6h2M217.4 85.4h2.1M217.4 87.4h2.1M217.4 89.5h2.1M217.4 91.5h2.1M217.4 93.5h2.1M217.4 95.5h2.1M254 81.3h22.4v32.5h-22.4zM264.2 87.4h2"/>
<path d="M266.2 93.5v2M.1 111.8h38.6v20.3h-38.6zM83.4 119.9h2M83.4 111.8h2M83.4 105.7h2M83.4 107.7h2M83.4 113.8h2M83.4 115.9h2M134.2 119.9h2M134.2 103.7h2M134.2 105.7h2M134.2 107.7h2"/>
<path d="M134.2 101.6h2M134.2 113.8h2M134.2 115.9h2M134.2 117.9h2M134.2 109.8h2M199.1 103.7h36.6v26.4h-36.6zM203.2 117.9v4.1h24.4M209.3 117.9v2h18.3M83.4 122h2M83.4 124h2M83.4 128.1h2M83.4 130.1h2"/>
<path d="M83.4 138.2h2M199.1 136.2h36.6v22.3h-36.6zM254 122h22.4v24.3h-22.4zM262.1 132.1h4.1M262.1 130.1h4.1M262.1 138.2h4.1M262.1 134.2h4.1M262.1 136.2h4.1M.1 140.3h38.6v18.2h-38.6zM8.2 150.4h6.1M20.4 150.4h6.1M20.4 148.4h6.1"/>
<path d="M83.4 150.4h2M83.4 148.4h2M217.4 150.4h2.1M217.4 148.4h2.1M217.4 152.4h2.1M217.4 146.3h2.1M262.1 140.3h4.1M199.1 164.6h36.6v26.4h-36.6zM219.5 174.8h2M219.5 176.8h2M219.5 178.8h2M219.5 180.8h2"/>
<path d="M219.5 182.9h2M219.5 184.9h2"/>
<circle cx="22.4" cy="83.4" r=".43"/>
</g>
<text font-size="3.6" x="0" y="214.9">25-02-2024 20:12 f=0.80 C:\Users\salil\OneDrive\Documents\EAGLE\projects\Major\untitled.sch (Sheet: 1/2)</text>
<g font-size="2.3" fill="#808080">
<text x="89.3" y="72.3">U1</text>
<text x="89.3" y="170">STM32F405RGT6</text>
</g>
<g font-size="2" fill="#808080">
<text x="105.7" y="16.3" transform="rotate(-90 105.7 16.3)">+5V</text>
<text x="133.6" y="17.4" transform="rotate(-90 133.6 17.4)">JP10</text>
<text x="146.3" y="14.3" transform="rotate(-90 146.3 14.3)">+3V3</text>
<text x="58.5" y="19.4" transform="rotate(-90 58.5 19.4)">JP7</text>
<text x="62.4" y="23.9">+12V</text>
<text x="67.1" y="18.4" transform="rotate(-90 67.1 18.4)">+12V</text>
<text x="88.4" y="23.2">IC1 AMS1117</text>
<text x="95" y="19.4" transform="rotate(-90 95 19.4)">JP9</text>
<text x="104.2" y="21.8">+5V</text>
<text x="108.2" y="23.2">5V</text>
<text x="112.3" y="21.8">+5V</text>
<text x="125" y="23.2">IC2</text>
<text x="131.1" y="23.2">AMS1117</text>
<text x="141.7" y="21.8">+3V3</text>
<text x="146.8" y="23.2">3V3</text>
<text x="156.5" y="22.4" transform="rotate(-90 156.5 22.4)">+3V3</text>
<text x="46.7" y="29.3">X1-1</text>
<text x="57.4" y="25.2">12V</text>
<text x="73.2" y="26.5" transform="rotate(-90 73.2 26.5)">+12V</text>
<text x="46.7" y="33.3">X1-2</text>
<text x="12.3" y="38.7" transform="rotate(-90 12.3 38.7)">+3V3</text>
<text x="28.5" y="40.7">BOOT0</text>
<text x="58.1" y="37.3">GND GND</text>
<text x="87.4" y="36.7">GND</text>
<text x="126" y="36.7">GND</text>
<text x="7.8" y="46.7">JP1</text>
<text x="73.7" y="45.3">GND</text>
<text x="92" y="45.3">GND</text>
<text x="104.2" y="45.3">GND</text>
<text x="112.3" y="45.3">GND</text>
<text x="130.6" y="45.3">GND</text>
<text x="142.8" y="45.3">GND</text>
<text x="157" y="45.3">GND</text>
<text x="209.3" y="42.8">+3V3</text>
<text x="223.5" y="42.8">+3V3</text>
<text x="237.1" y="42.2">+3V3</text>
<text x="12.8" y="49.4">GND</text>
<text x="256" y="48.9" transform="rotate(-90 256 48.9)">VCAP_1</text>
<text x="266.2" y="48.9" transform="rotate(-90 266.2 48.9)">VCAP_2</text>
<text x="7.1" y="57.9" transform="rotate(-90 7.1 57.9)">GND</text>
<text x="28.5" y="54.9">BOOT1</text>
<text x="71.1" y="55.3" transform="rotate(-90 71.1 55.3)">JP8</text>
<text x="73.7" y="59.5">GND</text>
<text x="209.8" y="59.5">GND</text>
<text x="224" y="59.5">GND</text>
<text x="238.3" y="59.5">GND</text>
<text x="258.6" y="59.5">GND</text>
<text x="136.2" y="77.3">VCAP_1</text>
<text x="148.4" y="73.2">+3V3</text>
<text x="14.3" y="83.4" transform="rotate(-90 14.3 83.4)">OSC_IN</text>
<text x="18.4" y="80.5">Q1</text>
<text x="24.5" y="83.4" transform="rotate(-90 24.5 83.4)">OSC_OUT</text>
<text x="136.2" y="79.3">VCAP_2</text>
<text x="146.3" y="79.3">+3V3</text>
<text x="212.5" y="80.2">GND</text>
<text x="216.4" y="80.8">JP11</text>
<text x="76.6" y="88.9">BOOT0</text>
<text x="211.3" y="85.4">ADC_1</text>
<text x="211.3" y="87.4">ADC_2</text>
<text x="211.3" y="89.4">ADC_3</text>
<text x="264.2" y="87.4">LED</text>
<text x="77.3" y="93.5">GPIO_5</text>
<text x="77.3" y="95.5">GPIO_6</text>
<text x="78" y="90.9">NRST</text>
<text x="136.2" y="93.5">GPIO_1</text>
<text x="136.2" y="95.5">GPIO_2</text>
<text x="211.3" y="91.5">ADC_4</text>
<text x="211.3" y="93.5">ADC_5</text>
<text x="211.3" y="95.5">ADC_6</text>
<text x="16.8" y="100.1">GND</text>
<text x="136.2" y="101.6">ADC_3</text>
<text x="136.2" y="97.6">GPIO_3</text>
<text x="136.2" y="99.6">GPIO_4</text>
<text x="79.3" y="105.7">ADC_1</text>
<text x="79.3" y="107.7">ADC_2</text>
<text x="134.2" y="107.7">DAC_5</text>
<text x="134.2" y="105.7">DAC_6</text>
<text x="136.2" y="103.7">ADC_4</text>
<text x="202.6" y="107.1">+3V3</text>
<text x="79.3" y="113.8">DAC_2</text>
<text x="79.3" y="111.8">DAC_3</text>
<text x="134.2" y="109.8">DAC_4</text>
<text x="136.2" y="113.8">SCK</text>
<text x="264.7" y="110.3">GND</text>
<text x="18.4" y="115.9">NRST</text>
<text x="79.3" y="115.9">DAC_1</text>
<text x="136.2" y="115.9">MISO</text>
<text x="136.2" y="117.9">MOSI</text>
<text x="136.2" y="119.9">LED</text>
<text x="215.4" y="119.9">SCL</text>
<text x="224.5" y="115.4">JP12</text>
<text x="33" y="120.3" transform="rotate(-90 33 120.3)">S1</text>
<text x="78.3" y="123.4">SWCLK</text>
<text x="78.6" y="121.4">SWDIO</text>
<text x="215.4" y="122">SDA</text>
<text x="257.2" y="124.9">GND</text>
<text x="263.1" y="125.5">JP15</text>
<text x="16.8" y="130.6">GND</text>
<text x="79.3" y="128.1">ADC_5</text>
<text x="79.3" y="130.1">ADC_6</text>
<text x="220" y="128.6">GND</text>
<text x="258.1" y="130.1">GPIO_1</text>
<text x="77.3" y="132.1">BOOT1</text>
<text x="136.2" y="132.1">OSC_IN</text>
<text x="136.2" y="134.2">OSC_OUT</text>
<text x="258.1" y="132.1">GPIO_2</text>
<text x="258.1" y="134.2">GPIO_3</text>
<text x="258.1" y="136.2">GPIO_4</text>
<text x="81.3" y="138.2">CS</text>
<text x="208.4" y="139.1">GND</text>
<text x="216.4" y="141.8">JP13</text>
<text x="258.1" y="138.2">GPIO_5</text>
<text x="258.1" y="140.2">GPIO_6</text>
<text x="5.3" y="145.2">GND</text>
<text x="11.3" y="145.8">JP2</text>
<text x="26.5" y="146">D1</text>
<text x="32.6" y="146.3">+3V3</text>
<text x="81.3" y="148.4">SCL</text>
<text x="213.4" y="148.4">MOSI</text>
<text x="215.4" y="146.3">CS</text>
<text x="3.5" y="151.8">SWDIO</text>
<text x="6.2" y="154.5">NRST</text>
<text x="23.5" y="151.8">SWCLK</text>
<text x="26.5" y="150.2">ES2D</text>
<text x="81.3" y="150.4">SDA</text>
<text x="213.4" y="152.4">SCK</text>
<text x="213.4" y="150.4">MISO</text>
<text x="132.6" y="171.2">GND</text>
<text x="210.4" y="169.6">GND</text>
<text x="218.4" y="170.2">JP14</text>
<text x="213.4" y="174.7">DAC_1</text>
<text x="213.4" y="176.8">DAC_2</text>
<text x="213.4" y="178.8">DAC_3</text>
<text x="213.4" y="180.8">DAC_4</text>
<text x="213.4" y="182.9">DAC_5</text>
<text x="213.4" y="184.9">DAC_6</text>
</g>
<g font-size="2" fill="#0dab76">
<text x="30.6" y="63.1">BOOT</text>
<text x="148.4" y="61">Power Circuit</text>
<text x="268.2" y="61">Capacitors</text>
<text x="24.5" y="101.6">External Clock</text>
<text x="223.5" y="97.6">ADC Port</text>
<text x="272.3" y="113.8">LED</text>
<text x="30.6" y="130.1">Reset</text>
<text x="227.6" y="130.1">I2C Port</text>
<text x="266.2" y="144.3">GPIO Port</text>
<text x="26.5" y="156.5">Programing</text>
<text x="227.6" y="156.5">SPI Port</text>
<text x="130.1" y="174.7">Microcontroller</text>
<text x="225.6" y="189">DAC Port</text>
</g>
<g font-size="1.7" fill="#808080">
<text x="60.7" y="17.1" transform="rotate(-90 60.7 17.1)">1</text>
<text x="62.8" y="17.1" transform="rotate(-90 62.8 17.1)">2</text>
<text x="64.8" y="17.1" transform="rotate(-90 64.8 17.1)">3</text>
<text x="97.3" y="17.1" transform="rotate(-90 97.3 17.1)">1</text>
<text x="99.3" y="17.1" transform="rotate(-90 99.3 17.1)">2</text>
<text x="101.3" y="17.1" transform="rotate(-90 101.3 17.1)">3</text>
<text x="135.9" y="15.1" transform="rotate(-90 135.9 15.1)">1</text>
<text x="137.9" y="15.1" transform="rotate(-90 137.9 15.1)">2</text>
<text x="140" y="15.1" transform="rotate(-90 140 15.1)">3</text>
<text x="82.6" y="26.2">3</text>
<text x="87.2" y="27.1">VIN</text>
<text x="93.2" y="27.1">VOUT_2</text>
<text x="103.5" y="26.2">4</text>
<text x="121.2" y="26.2">3</text>
<text x="125.9" y="27.1">VIN</text>
<text x="131.8" y="27.1">VOUT_2</text>
<text x="142.1" y="26.2">4</text>
<text x="93.2" y="35.4" transform="rotate(-90 93.2 35.4)">1</text>
<text x="93.2" y="31.2">VOUT_1</text>
<text x="103.5" y="30.3">2</text>
<text x="131.8" y="35.4" transform="rotate(-90 131.8 35.4)">1</text>
<text x="131.8" y="31.2">VOUT_1</text>
<text x="142.1" y="30.3">2</text>
<text x="8" y="40.4">2</text>
<text x="8" y="38.4">3</text>
<text x="8" y="42.5">1</text>
<text x="62.8" y="55.1" transform="rotate(-90 62.8 55.1)">3</text>
<text x="64.8" y="55.1" transform="rotate(-90 64.8 55.1)">2</text>
<text x="66.8" y="55.1" transform="rotate(-90 66.8 55.1)">1</text>
<text x="121.7" y="77.9">VCAP_1</text>
<text x="123.9" y="75.9">VBAT</text>
<text x="132" y="75">1</text>
<text x="132" y="77">31</text>
<text x="121.7" y="79.9">VCAP_2</text>
<text x="123.5" y="84">VDDA</text>
<text x="124.6" y="82">VDD</text>
<text x="132" y="81.1">19*4</text>
<text x="132" y="83.1">13</text>
<text x="132" y="79">47</text>
<text x="218.7" y="83.1">1</text>
<text x="85.7" y="87.2">60</text>
<text x="86.7" y="89.2">7</text>
<text x="91.3" y="88.1">BOOT0</text>
<text x="218.7" y="85.1">2</text>
<text x="218.7" y="87.2">3</text>
<text x="218.7" y="89.2">4</text>
<text x="85.7" y="93.3">14</text>
<text x="85.7" y="95.3">15</text>
<text x="91.3" y="90.1">NRST</text>
<text x="91.3" y="94.1">PA0/WKUP</text>
<text x="124.9" y="94.1">PC0</text>
<text x="132" y="93.3">8</text>
<text x="132" y="95.3">9</text>
<text x="218.7" y="91.2">5</text>
<text x="218.7" y="93.3">6</text>
<text x="218.7" y="95.3">7</text>
<text x="85.7" y="97.3">16</text>
<text x="85.7" y="99.4">17</text>
<text x="85.7" y="101.3">20</text>
<text x="91.3" y="96.2">PA1/USART2_RTS</text>
<text x="91.3" y="98.2">PA2/USART2_TX</text>
<text x="91.3" y="100.2">PA3/USART2_RX</text>
<text x="115.6" y="98.2">PC2/SPI2_MISO</text>
<text x="115.6" y="100.2">PC3/SPI2_MOSI</text>
<text x="124.9" y="96.2">PC1</text>
<text x="132" y="97.3">10</text>
<text x="132" y="99.4">11</text>
<text x="132" y="101.3">24</text>
<text x="85.7" y="103.4">21</text>
<text x="85.7" y="105.4">22</text>
<text x="85.7" y="107.4">23</text>
<text x="91.3" y="102.3">PA4/USART2_CK</text>
<text x="91.3" y="104.3">PA5/SPI1_SCK</text>
<text x="91.3" y="106.3">PA6/SPI1_MISO</text>
<text x="124.9" y="102.3">PC4</text>
<text x="124.9" y="104.3">PC5</text>
<text x="124.9" y="106.3">PC6</text>
<text x="132" y="103.4">25</text>
<text x="132" y="105.4">37</text>
<text x="132" y="107.4">38</text>
<text x="85.7" y="113.5">43</text>
<text x="85.7" y="109.5">41</text>
<text x="85.7" y="111.5">42</text>
<text x="91.3" y="108.4">PA7/SPI1_MOSI</text>
<text x="91.3" y="110.4">PA8</text>
<text x="91.3" y="112.4">PA9</text>
<text x="124.9" y="108.4">PC7</text>
<text x="124.9" y="110.4">PC8</text>
<text x="124.9" y="112.4">PC9</text>
<text x="132" y="113.5">51</text>
<text x="132" y="109.5">39</text>
<text x="132" y="111.5">40</text>
<text x="24.2" y="117.6" transform="rotate(-90 24.2 117.6)">4</text>
<text x="26.2" y="117.6" transform="rotate(-90 26.2 117.6)">3</text>
<text x="85.7" y="115.6">44</text>
<text x="85.7" y="117.6">45</text>
<text x="85.7" y="119.6">46</text>
<text x="91.3" y="114.4">PA10</text>
<text x="91.3" y="116.5">PA11</text>
<text x="91.3" y="118.5">PA12</text>
<text x="124" y="114.5">PC10</text>
<text x="124" y="118.5">PC12</text>
<text x="124.1" y="116.5">PC11</text>
<text x="132" y="115.6">52</text>
<text x="132" y="117.6">53</text>
<text x="132" y="119.6">2</text>
<text x="226.8" y="117.6">1</text>
<text x="226.8" y="119.6">2</text>
<text x="24.2" y="123.2" transform="rotate(-90 24.2 123.2)">2</text>
<text x="26.2" y="123.2" transform="rotate(-90 26.2 123.2)">1</text>
<text x="85.7" y="121.7">49</text>
<text x="85.7" y="123.7">50</text>
<text x="91.3" y="120.5">PA13/JMS-SWDIO</text>
<text x="91.3" y="122.6">PA14/JTCK-SWCLK</text>
<text x="91.3" y="124.6">PA15</text>
<text x="113.5" y="124.6">PC15/OSC32_OUT</text>
<text x="115.4" y="122.6">PC14/OSC32_IN</text>
<text x="115.6" y="120.6">PC13/RTC_OUT</text>
<text x="132" y="121.7">3</text>
<text x="132" y="123.7">4</text>
<text x="226.8" y="121.7">3</text>
<text x="226.8" y="123.7">4</text>
<text x="85.7" y="127.8">26</text>
<text x="85.7" y="129.8">27</text>
<text x="85.7" y="131.8">28</text>
<text x="91.3" y="128.6">PB0</text>
<text x="91.3" y="130.7">PB1</text>
<text x="124.9" y="128.7">PD2</text>
<text x="132" y="127.8">54</text>
<text x="132" y="131.8">5</text>
<text x="265.4" y="127.8">1</text>
<text x="265.4" y="129.8">2</text>
<text x="265.4" y="131.8">3</text>
<text x="85.7" y="133.9">55</text>
<text x="85.7" y="135.9">56</text>
<text x="85.7" y="137.9">57</text>
<text x="91.3" y="132.7">PB2/BOOT1</text>
<text x="91.3" y="134.7">PB3</text>
<text x="91.3" y="136.8">PB4</text>
<text x="116.3" y="134.7">PH1/OSC_OUT</text>
<text x="118.2" y="132.8">PH0/OSC_IN</text>
<text x="132" y="133.9">6</text>
<text x="265.4" y="133.9">4</text>
<text x="265.4" y="135.9">5</text>
<text x="265.4" y="137.9">6</text>
<text x="85.7" y="140">58</text>
<text x="85.7" y="142">59</text>
<text x="91.3" y="138.8">PB5</text>
<text x="91.3" y="140.8">PB6</text>
<text x="91.3" y="142.9">PB7</text>
<text x="265.4" y="140">7</text>
<text x="13.5" y="148.1">1</text>
<text x="20.2" y="148.1">2</text>
<text x="85.7" y="148.1">29</text>
<text x="85.7" y="146">62</text>
<text x="85.7" y="144">61</text>
<text x="91.3" y="149">PB10</text>
<text x="91.3" y="146.9">PB9</text>
<text x="91.3" y="144.9">PB8</text>
<text x="218.7" y="144">1</text>
<text x="218.7" y="146">2</text>
<text x="218.7" y="148.1">3</text>
<text x="13.5" y="150.1">3</text>
<text x="13.5" y="152.1">5</text>
<text x="20.2" y="150.1">4</text>
<text x="20.2" y="152.1">6</text>
<text x="85.7" y="150.1">30</text>
<text x="85.7" y="152.1">33</text>
<text x="85.7" y="154.2">34</text>
<text x="91.3" y="151">PB11</text>
<text x="91.3" y="153">PB12</text>
<text x="91.3" y="155.1">PB13</text>
<text x="218.7" y="150.1">4</text>
<text x="218.7" y="152.1">5</text>
<text x="85.7" y="156.2">35</text>
<text x="85.7" y="158.2">36</text>
<text x="91.3" y="157.1">PB14</text>
<text x="91.3" y="159.1">PB15</text>
<text x="123.7" y="165.2">VSSA</text>
<text x="124.8" y="163.2">VSS</text>
<text x="132" y="162.3">18*2</text>
<text x="132" y="164.3">12</text>
<text x="220.7" y="172.5">1</text>
<text x="220.7" y="174.5">2</text>
<text x="220.7" y="176.5">3</text>
<text x="220.7" y="178.6">4</text>
<text x="220.7" y="180.6">5</text>
<text x="220.7" y="182.6">6</text>
<text x="220.7" y="184.7">7</text>
</g>
<g font-size=".4" fill="#808080">
<text x="25.2" y="148.6">SpiceOrder 1</text>
<text x="29.3" y="148.6">SpiceOrder 2</text>
</g>
</svg>
